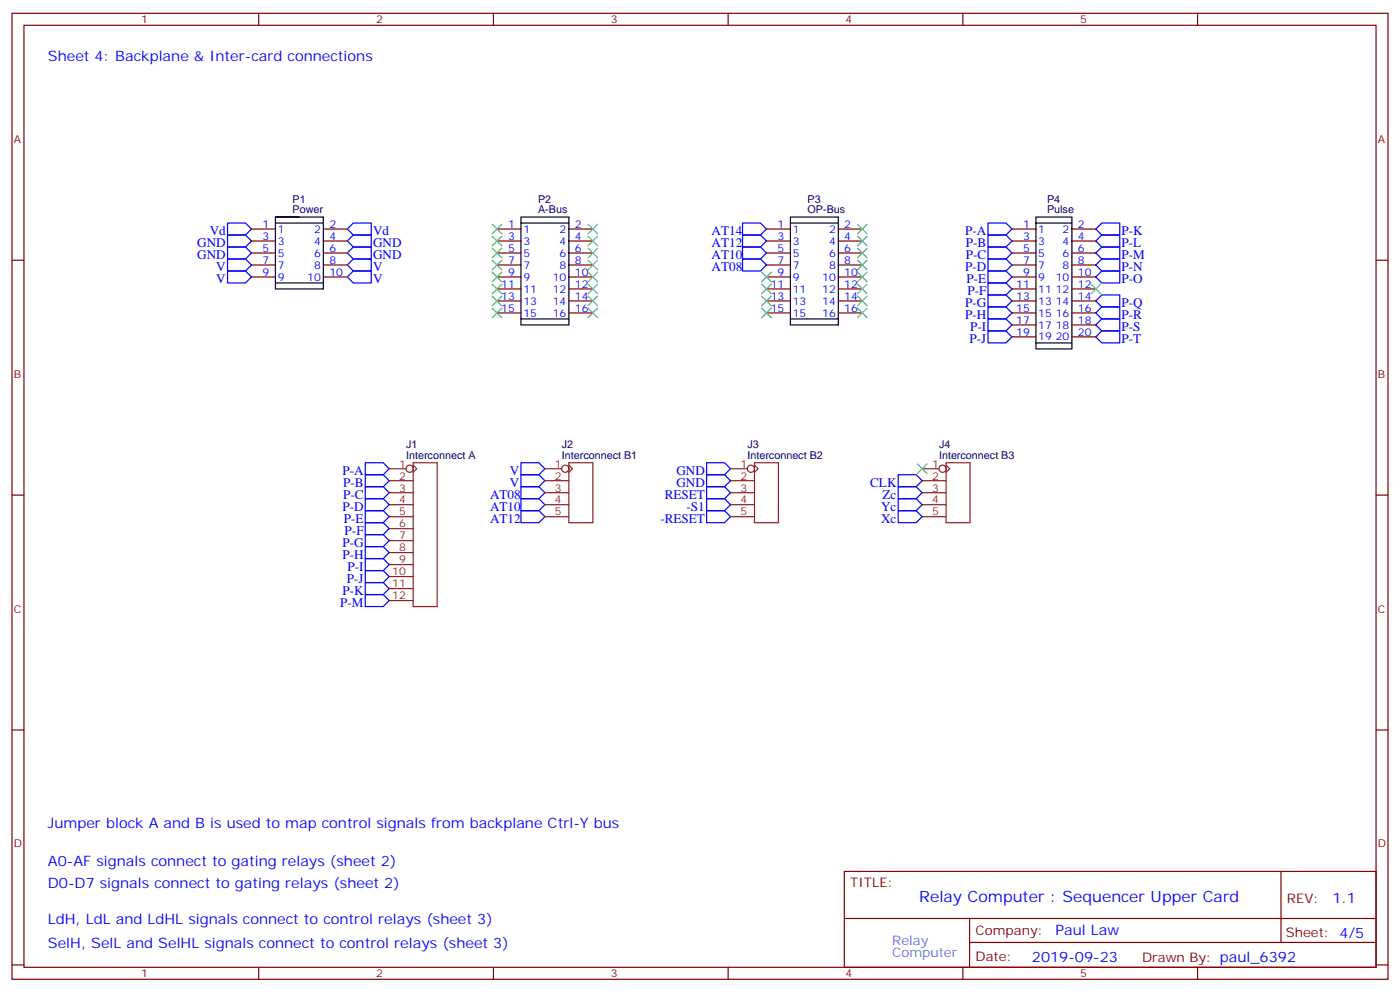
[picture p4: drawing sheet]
<svg xmlns="http://www.w3.org/2000/svg" width="412mm" height="292mm" viewBox="0 0 412 292" stroke-linecap="round" stroke-linejoin="round" font-family="sans-serif">
<g fill="none" stroke="#870000" stroke-width=".35">
<path d="M3.5 3.9h405.4v284.4h-405.4zM7.1 7.4h398.2v277.3h-398.2zM76.2 3.9v3.5M145.3 3.9v3.5M214.5 3.9v3.5M283.6 3.9v3.5M352.8 3.9v3.5M3.5 76.6h3.6M74.1 67.4h7M74.1 70.9h7M74.1 74.5h7M74.1 78h7"/>
<path d="M95.2 67.4h7.1M95.2 70.9h7.1M95.2 74.5h7.1M95.2 78h7.1M146.4 67.4h7.1M146.4 70.9h7.1M146.4 74.5h7.1M146.4 78h7.1M167.6 67.4h7M167.6 70.9h7M167.6 74.5h7M167.6 78h7"/>
<path d="M225.8 67.4h7M225.8 70.9h7M225.8 74.5h7M225.8 78h7M246.9 67.4h7.1M246.9 70.9h7.1M246.9 74.5h7.1M246.9 78h7.1M298.1 67.4h7.1M298.1 70.9h7.1M298.1 74.5h7.1M298.1 78h7.1"/>
<path d="M315.7 67.4h7.1M315.7 70.9h7.1M315.7 74.5h7.1M315.7 78h7.1M405.3 76.6h3.6M74.1 81.5h7M95.2 81.5h7.1M146.4 81.5h7.1M146.4 85.1h7.1M146.4 88.6h7.1M146.4 92.1h7.1M167.6 81.5h7"/>
<path d="M167.6 85.1h7M167.6 88.6h7M167.6 92.1h7M225.8 81.5h7M225.8 85.1h7M225.8 88.6h7M225.8 92.1h7M246.9 81.5h7.1M246.9 85.1h7.1M246.9 88.6h7.1M246.9 92.1h7.1M298.1 81.5h7.1"/>
<path d="M298.1 85.1h7.1M298.1 88.6h7.1M298.1 92.1h7.1M298.1 95.6h7.1M298.1 99.2h7.1M315.7 81.5h7.1M315.7 85.1h7.1M315.7 88.6h7.1M315.7 92.1h7.1M315.7 95.6h7.1M315.7 99.2h7.1M3.5 145.7h3.6"/>
<path d="M405.3 145.7h3.6M3.5 214.9h3.6M405.3 214.9h3.6M248.7 256.5h156.6v28.2h-156.6zM377.3 256.5v20.9M248.7 270.4h156.5M285.6 277.4h119.6M285.6 270.4v14.1M3.5 284h3.6M76.2 284.7v3.6M145.3 284.7v3.6M214.5 284.7v3.6"/>
<path d="M283.6 284.7v3.6M352.8 284.7v3.6M405.3 284h3.6"/>
</g>
<g fill="none" stroke="#00f" stroke-width=".35">
<path d="M67 79.8h5.3l1.8 1.7-1.8 1.8h-5.3zM67 76.2h5.3l1.8 1.8-1.8 1.8h-5.3zM67 72.7h5.3l1.8 1.8-1.8 1.7h-5.3zM67 69.2h5.3l1.8 1.7-1.8 1.8h-5.3zM67 65.7h5.3l1.8 1.7-1.8 1.8h-5.3zM104.1 79.8h5.3v3.5h-5.3l-1.8-1.8zM104.1 76.2h5.3v3.6h-5.3l-1.8-1.8zM104.1 72.7h5.3v3.5h-5.3l-1.8-1.7zM104.1 69.2h5.3v3.5h-5.3l-1.8-1.8zM104.1 65.7h5.3v3.5h-5.3l-1.8-1.8zM218.7 65.7h5.3l1.8 1.7-1.8 1.8h-5.3zM218.7 69.2h5.3l1.8 1.7-1.8 1.8h-5.3z"/>
<path d="M218.7 72.7h5.3l1.8 1.8-1.8 1.7h-5.3zM218.7 76.2h5.3l1.8 1.8-1.8 1.8h-5.3zM291 79.8h5.3l1.8 1.7-1.8 1.8h-5.3zM291 76.2h5.3l1.8 1.8-1.8 1.8h-5.3zM291 72.7h5.3l1.8 1.8-1.8 1.7h-5.3zM291 69.2h5.3l1.8 1.7-1.8 1.8h-5.3zM291 65.7h5.3l1.8 1.7-1.8 1.8h-5.3zM322.8 70.9l1.8-1.7h5.2v3.5h-5.2zM324.6 76.2h5.2v3.6h-5.2l-1.8-1.8zM324.6 72.7h5.2v3.5h-5.2l-1.8-1.7zM324.6 65.7h5.2v3.5h-5.2l-1.8-1.8zM291 97.4h5.3l1.8 1.8-1.8 1.7h-5.3z"/>
<path d="M291 93.9h5.3l1.8 1.7-1.8 1.8h-5.3zM291 90.3h5.3l1.8 1.8-1.8 1.8h-5.3zM291 86.8h5.3l1.8 1.8-1.8 1.7h-5.3zM291 83.3h5.3l1.8 1.8-1.8 1.7h-5.3zM322.8 88.6l1.8-1.8h5.2v3.5h-5.2zM322.8 81.5l1.8-1.7h5.2v3.5h-5.2zM324.6 97.4h5.2v3.5h-5.2l-1.8-1.7zM324.6 93.9h5.2v3.5h-5.2l-1.8-1.8zM324.6 90.3h5.2v3.6h-5.2l-1.8-1.8zM107.6 136.2h5.3l1.8 1.8-1.8 1.7h-5.3zM107.6 139.7h5.3l1.8 1.8-1.8 1.8h-5.3zM153.5 136.2h5.2l1.8 1.8-1.8 1.7h-5.2z"/>
<path d="M153.5 139.7h5.2l1.8 1.8-1.8 1.8h-5.2zM208.1 136.2h5.3l1.8 1.8-1.8 1.7h-5.3zM208.1 139.7h5.3l1.8 1.8-1.8 1.8h-5.3zM264.6 139.7h5.3l1.7 1.8-1.7 1.8h-5.3zM107.6 143.3h5.3l1.8 1.7-1.8 1.8h-5.3zM107.6 146.8h5.3l1.8 1.8-1.8 1.7h-5.3zM107.6 150.3h5.3l1.8 1.8-1.8 1.7h-5.3zM107.6 153.8h5.3l1.8 1.8-1.8 1.8h-5.3zM107.6 157.4h5.3l1.8 1.7-1.8 1.8h-5.3zM153.5 143.3h5.2l1.8 1.7-1.8 1.8h-5.2zM153.5 146.8h5.2l1.8 1.8-1.8 1.7h-5.2zM153.5 150.3h5.2l1.8 1.8-1.8 1.7h-5.2z"/>
<path d="M208.1 143.3h5.3l1.8 1.7-1.8 1.8h-5.3zM208.1 146.8h5.3l1.8 1.8-1.8 1.7h-5.3zM208.1 150.3h5.3l1.8 1.8-1.8 1.7h-5.3zM264.6 150.3h5.3l1.7 1.8-1.7 1.7h-5.3zM264.6 146.8h5.3l1.7 1.8-1.7 1.7h-5.3zM264.6 143.3h5.3l1.7 1.7-1.7 1.8h-5.3zM107.6 160.9h5.3l1.8 1.8-1.8 1.7h-5.3zM107.6 164.4h5.3l1.8 1.8-1.8 1.8h-5.3zM107.6 168h5.3l1.8 1.7-1.8 1.8h-5.3zM107.6 171.5h5.3l1.8 1.7-1.8 1.8h-5.3zM107.6 175h5.3l1.8 1.8-1.8 1.7h-5.3z"/>
</g>
<g fill="none" stroke="#000" stroke-width=".35">
<path d="M81.1 63.9h14.1v21.2h-14.1zM81.1 65.7h14.1M81.1 63.9h7.1M153.5 63.9h14.1v31.7h-14.1zM153.5 65.7h14.1M232.8 63.9h14.1v31.7h-14.1zM232.8 65.7h14.1M305.2 63.9h10.5v38.8h-10.5zM305.2 65.7h10.5M81.1 83.3h14.1M153.5 93.9h14.1M232.8 93.9h14.1"/>
<path d="M305.2 100.9h10.5"/>
</g>
<g fill="none" stroke="#8c2424" stroke-width=".35">
<path d="M114.7 138h4.9M121.7 136.9l1.1 1.1-1.1 1M121.7 136.2h7.1v42.3h-7.1zM160.5 138h5M167.6 136.9l1 1.1-1 1M167.6 136.2h7v17.6h-7zM215.2 138h4.9M222.2 136.9l1.1 1.1-1.1 1M222.2 136.2h7.1v17.6h-7.1zM271.6 138h5M278.7 136.9l1.1 1.1-1.1 1M278.7 136.2h7.1v17.6h-7.1z"/>
<path d="M114.7 141.5h7M114.7 145h7M114.7 148.6h7M114.7 152.1h7M114.7 155.6h7M114.7 159.1h7M160.5 141.5h7.1M160.5 145h7.1M160.5 148.6h7.1M160.5 152.1h7.1M215.2 141.5h7M215.2 145h7"/>
<path d="M215.2 148.6h7M215.2 152.1h7M271.6 141.5h7.1M271.6 145h7.1M271.6 148.6h7.1M271.6 152.1h7.1M114.7 162.7h7M114.7 166.2h7M114.7 169.7h7M114.7 173.2h7M114.7 176.8h7"/>
<circle cx="120.6" cy="138" r="1.06"/>
<circle cx="166.5" cy="138" r="1.06"/>
<circle cx="221.2" cy="138" r="1.06"/>
<circle cx="277.6" cy="138" r="1.06"/>
</g>
<g fill="none" stroke="#3c3" stroke-width=".35">
<path d="M145 66l2.8 2.8M145 69.5l2.8 2.9M145 73.1l2.8 2.8M145 76.6l2.8 2.8M147.8 66l-2.8 2.8M147.8 69.5l-2.8 2.9M147.8 73.1l-2.8 2.8M147.8 76.6l-2.8 2.8M173.2 76.6l2.8 2.8M173.2 66l2.8 2.8M173.2 69.5l2.8 2.9M173.2 73.1l2.8 2.8"/>
<path d="M176 76.6l-2.8 2.8M176 66l-2.8 2.8M176 69.5l-2.8 2.9M176 73.1l-2.8 2.8M252.6 66l2.8 2.8M252.6 69.5l2.8 2.9M252.6 73.1l2.8 2.8M252.6 76.6l2.8 2.8M255.4 66l-2.8 2.8M255.4 69.5l-2.8 2.9M255.4 73.1l-2.8 2.8M255.4 76.6l-2.8 2.8"/>
<path d="M145 80.1l2.8 2.8M145 83.6l2.8 2.9M145 87.2l2.8 2.8M145 90.7l2.8 2.8M147.8 80.1l-2.8 2.8M147.8 83.6l-2.8 2.9M147.8 87.2l-2.8 2.8M147.8 90.7l-2.8 2.8M173.2 83.6l2.8 2.9M173.2 87.2l2.8 2.8M173.2 80.1l2.8 2.8M173.2 90.7l2.8 2.8"/>
<path d="M176 83.6l-2.8 2.9M176 87.2l-2.8 2.8M176 80.1l-2.8 2.8M176 90.7l-2.8 2.8M224.4 83.6l2.8 2.9M224.4 87.2l2.8 2.8M224.4 90.7l2.8 2.8M224.4 80.1l2.8 2.8M227.2 83.6l-2.8 2.9M227.2 87.2l-2.8 2.8M227.2 90.7l-2.8 2.8M227.2 80.1l-2.8 2.8"/>
<path d="M252.6 80.1l2.8 2.8M252.6 83.6l2.8 2.9M252.6 87.2l2.8 2.8M252.6 90.7l2.8 2.8M255.4 80.1l-2.8 2.8M255.4 83.6l-2.8 2.9M255.4 87.2l-2.8 2.8M255.4 90.7l-2.8 2.8M321.4 83.6l2.8 2.9M324.2 83.6l-2.8 2.9M270.2 136.6l2.8 2.8M273 136.6l-2.8 2.8"/>
</g>
<text font-size="4.6" fill="#00f" x="270.8" y="265.5">Relay Computer : Sequencer Upper Card</text>
<g font-size="4.2" fill="#00f">
<text x="14.1" y="18">Sheet 4: Backplane &amp; Inter-card connections</text>
<text x="14.1" y="243.8">Jumper block A and B is used to map control signals from backplane Ctrl-Y bus</text>
<text x="14.1" y="255">A0-AF signals connect to gating relays (sheet 2)</text>
<text x="14.1" y="261.4">D0-D7 signals connect to gating relays (sheet 2)</text>
<text x="392.5" y="265.8">1.1</text>
<text x="14.1" y="272">LdH, LdL and LdHL signals connect to control relays (sheet 3)</text>
<text x="310.9" y="275.3">Paul Law</text>
<text x="14.1" y="279.1">SelH, SelL and SelHL signals connect to control relays (sheet 3)</text>
<text x="304" y="283.1">2019-09-23</text>
</g>
<g font-size="3.9" fill="#00f">
<text x="61.8" y="69.2">Vd</text>
<text x="109.9" y="69.2">Vd</text>
<text x="209.6" y="69.2">AT14</text>
<text x="284.3" y="69.2">P-A</text>
<text x="330.4" y="69.2">P-K</text>
<text x="58.1" y="76.2">GND</text>
<text x="58.1" y="72.7">GND</text>
<text x="109.9" y="76.2">GND</text>
<text x="109.9" y="72.7">GND</text>
<text x="209.6" y="72.7">AT12</text>
<text x="209.6" y="76.2">AT10</text>
<text x="284.5" y="76.2">P-C</text>
<text x="284.5" y="72.7">P-B</text>
<text x="330.4" y="76.2">P-M</text>
<text x="330.4" y="72.7">P-L</text>
<text x="63.7" y="83.3">V</text>
<text x="63.7" y="79.8">V</text>
<text x="109.9" y="83.3">V</text>
<text x="109.9" y="79.8">V</text>
<text x="209.6" y="79.8">AT08</text>
<text x="284.3" y="79.8">P-D</text>
<text x="284.7" y="83.3">P-E</text>
<text x="330.4" y="83.3">P-O</text>
<text x="330.4" y="79.8">P-N</text>
<text x="285" y="86.8">P-F</text>
<text x="284.3" y="93.9">P-H</text>
<text x="284.3" y="90.3">P-G</text>
<text x="330.4" y="93.9">P-R</text>
<text x="330.4" y="90.3">P-Q</text>
<text x="285.6" y="100.9">P-J</text>
<text x="285.8" y="97.4">P-I</text>
<text x="330.4" y="100.9">P-T</text>
<text x="330.4" y="97.4">P-S</text>
<text x="100.9" y="139.7">P-A</text>
<text x="101.1" y="143.3">P-B</text>
<text x="150.1" y="139.7">V</text>
<text x="150.1" y="143.3">V</text>
<text x="199.2" y="139.7">GND</text>
<text x="199.2" y="143.3">GND</text>
<text x="256.3" y="143.3">CLK</text>
<text x="101.1" y="146.8">P-C</text>
<text x="144.4" y="146.8">AT08</text>
<text x="195.8" y="146.8">RESET</text>
<text x="260" y="146.8">Zc</text>
<text x="100.9" y="150.3">P-D</text>
<text x="101.3" y="153.8">P-E</text>
<text x="144.4" y="150.3">AT10</text>
<text x="144.4" y="153.8">AT12</text>
<text x="194.5" y="153.8">-RESET</text>
<text x="202.3" y="150.3">-S1</text>
<text x="259.6" y="153.8">Xc</text>
<text x="259.6" y="150.3">Yc</text>
<text x="100.9" y="160.9">P-G</text>
<text x="101.5" y="157.4">P-F</text>
<text x="100.9" y="164.4">P-H</text>
<text x="102.4" y="168">P-I</text>
<text x="102.1" y="171.5">P-J</text>
<text x="100.2" y="178.5">P-M</text>
<text x="100.9" y="175">P-K</text>
</g>
<g font-size="3.9" fill="#800">
<text x="250.5" y="261.1">TITLE:</text>
<text x="379.1" y="265.8">REV:</text>
<text x="287.4" y="275.3">Company:</text>
<text x="378.7" y="275.9">Sheet: 4/5</text>
<text x="287.4" y="283">Date:</text>
<text x="336.4" y="283.1">Drawn By: paul_6392</text>
</g>
<g font-size="3.9" fill="#39c">
<text x="262.8" y="278">Relay</text>
<text x="262.8" y="281.6">Computer</text>
</g>
<g font-size="3.2" fill="#800">
<text x="41.6" y="6.9">1</text>
<text x="110.8" y="6.9">2</text>
<text x="179.9" y="6.9">3</text>
<text x="249.1" y="6.9">4</text>
<text x="318.2" y="6.9">5</text>
<text x="4.1" y="42">A</text>
<text x="405.9" y="42">A</text>
<text x="4.1" y="111.2">B</text>
<text x="405.9" y="111.2">B</text>
<text x="4.1" y="180.3">C</text>
<text x="405.9" y="180.3">C</text>
<text x="4.1" y="249.4">D</text>
<text x="405.9" y="249.4">D</text>
<text x="41.6" y="287.7">1</text>
<text x="110.8" y="287.7">2</text>
<text x="179.9" y="287.7">3</text>
<text x="249.1" y="287.7">4</text>
<text x="318.2" y="287.7">5</text>
</g>
<g font-size="3.2" fill="#000080">
<text x="86.2" y="59.6">P1</text>
<text x="158.5" y="59.7">P2</text>
<text x="237.9" y="59.7">P3</text>
<text x="308.4" y="59.6">P4</text>
<text x="86.2" y="62.8">Power</text>
<text x="158.5" y="62.8">A-Bus</text>
<text x="237.9" y="62.8">OP-Bus</text>
<text x="308.4" y="62.8">Pulse</text>
<text x="119.6" y="131.9">J1</text>
<text x="165.5" y="132">J2</text>
<text x="220.2" y="132">J3</text>
<text x="276.6" y="132">J4</text>
<text x="119.6" y="135.1">Interconnect A</text>
<text x="165.5" y="135.1">Interconnect B1</text>
<text x="220.2" y="135.1">Interconnect B2</text>
<text x="276.6" y="135.1">Interconnect B3</text>
</g>
<g font-size="3.2" fill="#00f">
<text x="77.4" y="67.1">1</text>
<text x="77.4" y="70.6">3</text>
<text x="81.8" y="68.5">1</text>
<text x="92.5" y="68.5">2</text>
<text x="97" y="67.1">2</text>
<text x="97" y="70.6">4</text>
<text x="149.7" y="67.1">1</text>
<text x="149.7" y="70.6">3</text>
<text x="154.2" y="68.5">1</text>
<text x="164.8" y="68.5">2</text>
<text x="169.3" y="67.1">2</text>
<text x="169.3" y="70.6">4</text>
<text x="229.1" y="67.1">1</text>
<text x="229.1" y="70.6">3</text>
<text x="233.5" y="68.5">1</text>
<text x="244.2" y="68.5">2</text>
<text x="248.7" y="67.1">2</text>
<text x="248.7" y="70.6">4</text>
<text x="301.4" y="67.1">1</text>
<text x="301.4" y="70.6">3</text>
<text x="305.9" y="68.5">1</text>
<text x="313" y="68.5">2</text>
<text x="317.5" y="67.1">2</text>
<text x="317.5" y="70.6">4</text>
<text x="77.4" y="74.1">5</text>
<text x="77.4" y="77.6">7</text>
<text x="81.8" y="72">3</text>
<text x="81.8" y="75.5">5</text>
<text x="92.5" y="72">4</text>
<text x="92.5" y="75.5">6</text>
<text x="97" y="74.1">6</text>
<text x="97" y="77.6">8</text>
<text x="149.7" y="74.1">5</text>
<text x="149.7" y="77.6">7</text>
<text x="154.2" y="72">3</text>
<text x="154.2" y="75.5">5</text>
<text x="164.8" y="72">4</text>
<text x="164.8" y="75.5">6</text>
<text x="169.3" y="74.1">6</text>
<text x="169.3" y="77.6">8</text>
<text x="229.1" y="74.1">5</text>
<text x="229.1" y="77.6">7</text>
<text x="233.5" y="72">3</text>
<text x="233.5" y="75.5">5</text>
<text x="244.2" y="72">4</text>
<text x="244.2" y="75.5">6</text>
<text x="248.7" y="74.1">6</text>
<text x="248.7" y="77.6">8</text>
<text x="301.4" y="74.1">5</text>
<text x="301.4" y="77.6">7</text>
<text x="305.9" y="72">3</text>
<text x="305.9" y="75.5">5</text>
<text x="313" y="72">4</text>
<text x="313" y="75.5">6</text>
<text x="317.5" y="74.1">6</text>
<text x="317.5" y="77.6">8</text>
<text x="77.4" y="81.2">9</text>
<text x="81.8" y="79.1">7</text>
<text x="81.8" y="82.6">9</text>
<text x="90.5" y="82.6">10</text>
<text x="92.5" y="79.1">8</text>
<text x="97" y="81.2">10</text>
<text x="149.7" y="81.2">9</text>
<text x="154.2" y="79.1">7</text>
<text x="154.2" y="82.6">9</text>
<text x="162.8" y="82.6">10</text>
<text x="164.8" y="79.1">8</text>
<text x="169.3" y="81.2">10</text>
<text x="229.1" y="81.2">9</text>
<text x="233.5" y="79.1">7</text>
<text x="233.5" y="82.6">9</text>
<text x="242.2" y="82.6">10</text>
<text x="244.2" y="79.1">8</text>
<text x="248.7" y="81.2">10</text>
<text x="301.4" y="81.2">9</text>
<text x="305.9" y="79.1">7</text>
<text x="305.9" y="82.6">9</text>
<text x="311" y="82.6">10</text>
<text x="313" y="79.1">8</text>
<text x="317.5" y="81.2">10</text>
<text x="147.7" y="84.7">11</text>
<text x="147.7" y="88.2">13</text>
<text x="154.2" y="86.1">11</text>
<text x="154.2" y="89.6">13</text>
<text x="162.8" y="86.1">12</text>
<text x="162.8" y="89.6">14</text>
<text x="169.3" y="84.7">12</text>
<text x="169.3" y="88.2">14</text>
<text x="227" y="84.7">11</text>
<text x="227" y="88.2">13</text>
<text x="233.5" y="86.1">11</text>
<text x="233.5" y="89.6">13</text>
<text x="242.2" y="86.1">12</text>
<text x="242.2" y="89.6">14</text>
<text x="248.7" y="84.7">12</text>
<text x="248.7" y="88.2">14</text>
<text x="299.4" y="84.7">11</text>
<text x="299.4" y="88.2">13</text>
<text x="305.9" y="86.1">11</text>
<text x="305.9" y="89.6">13</text>
<text x="311" y="86.1">12</text>
<text x="311" y="89.6">14</text>
<text x="317.5" y="84.7">12</text>
<text x="317.5" y="88.2">14</text>
<text x="147.7" y="91.8">15</text>
<text x="154.2" y="93.2">15</text>
<text x="162.8" y="93.2">16</text>
<text x="169.3" y="91.8">16</text>
<text x="227" y="91.8">15</text>
<text x="233.5" y="93.2">15</text>
<text x="242.2" y="93.2">16</text>
<text x="248.7" y="91.8">16</text>
<text x="299.4" y="91.8">15</text>
<text x="299.4" y="95.3">17</text>
<text x="305.9" y="93.2">15</text>
<text x="311" y="93.2">16</text>
<text x="317.5" y="91.8">16</text>
<text x="317.5" y="95.3">18</text>
<text x="299.4" y="98.8">19</text>
<text x="305.9" y="96.7">17</text>
<text x="305.9" y="100.2">19</text>
<text x="311" y="96.7">18</text>
<text x="311" y="100.2">20</text>
<text x="317.5" y="98.8">20</text>
</g>
<g font-size="3.2" fill="#8d2323">
<text x="117.6" y="137.6">1</text>
<text x="163.4" y="137.6">1</text>
<text x="218.1" y="137.6">1</text>
<text x="274.6" y="137.6">1</text>
<text x="117.6" y="141.1">2</text>
<text x="163.4" y="141.1">2</text>
<text x="218.1" y="141.1">2</text>
<text x="274.6" y="141.1">2</text>
<text x="117.6" y="144.7">3</text>
<text x="117.6" y="148.2">4</text>
<text x="163.4" y="144.7">3</text>
<text x="163.4" y="148.2">4</text>
<text x="218.1" y="144.7">3</text>
<text x="218.1" y="148.2">4</text>
<text x="274.6" y="144.7">3</text>
<text x="274.6" y="148.2">4</text>
<text x="117.6" y="151.7">5</text>
<text x="117.6" y="155.3">6</text>
<text x="163.4" y="151.7">5</text>
<text x="218.1" y="151.7">5</text>
<text x="274.6" y="151.7">5</text>
<text x="117.6" y="158.8">7</text>
<text x="117.6" y="162.3">8</text>
<text x="117.6" y="165.8">9</text>
<text x="115.6" y="169.4">10</text>
<text x="115.6" y="172.9">11</text>
<text x="115.6" y="176.4">12</text>
</g>
</svg>
